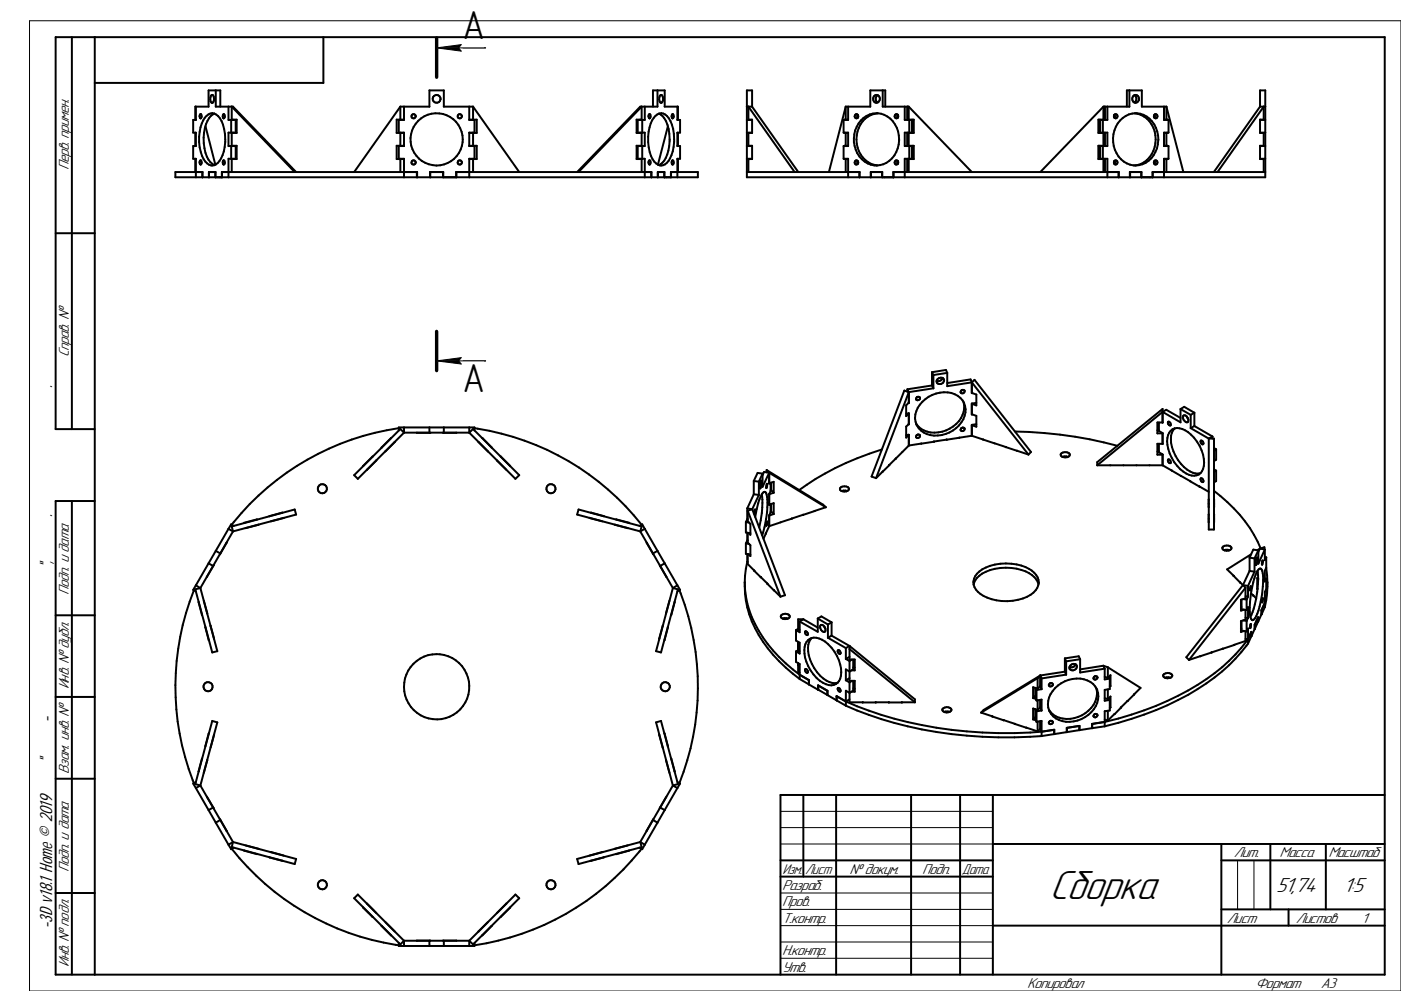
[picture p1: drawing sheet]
<svg xmlns="http://www.w3.org/2000/svg" width="420mm" height="297mm" viewBox="0 0 420 297" stroke-linecap="round" stroke-linejoin="round" font-family="sans-serif">
<path d="M130.9 11.4v11.8M130.9 99.3v11.8" fill="none" stroke="#000" stroke-width="1"/>
<path d="M130.9 12.9h7.8v3h-7.8z" fill="#fff"/>
<path d="M130.9 14.4l7.4-1-.8 1 .8 .9zM130.9 14.4h14.7" fill="none" stroke="#000" stroke-width=".3"/>
<path d="M130.9 14.4h7.4v.9h-7.4zM131.2 13.4h7.1v1h-7.1z" fill="#000"/>
<path d="M130.9 106.7h7.8v3h-7.8z" fill="#fff"/>
<path d="M130.9 108.2l7.4-1-.8 1 .8 .9zM130.9 108.2h14.7" fill="none" stroke="#000" stroke-width=".3"/>
<path d="M130.9 108.2h7.4v.9h-7.4zM131.2 107.2h7.1v1h-7.1z" fill="#000"/>
<g fill="none" stroke="#000" stroke-width=".59">
<path d="M58.7 39.8h-.2v3.9h.2M58.7 32v3.9h-.8v3.9h.8v4h-.8v3.8h.8v5.5M60 34.3l.2-.1 .3 .6-.4 .7a.87 .87 0 0 1-.1-1.2zM61.6 37.8l3 11.6M61.9 34.7a2.41 2.41 0 0 1 4 .7 12.6 12.6 0 0 1-.6 13.5 2.3 2.3 0 0 1-3.7-.5 12.8 12.8 0 0 1-.2-13.1zM63.4 28.5l.2-.1a1.45 1.45 0 0 1-.1 2.4 1.74 1.74 0 0 1-.1-2.3zM63.5 30.8h.1M64.3 34a6.5 6.5 0 0 0-3.1 5.8 10.5 10.5 0 0 0 2.4 9.3l.7 .4M64.7 27.1v4.9h5.1l19 19.6M66 32v-4.9h-3.5v4.9h-4v3.9h.2M66.9 34.3l.2-.1 .3 .6-.3 .7-.3-.6zM68.5 32v3.9h2.2v3.9h-2.2v4h2.2v3.8h-2.2v5.5"/>
<path d="M69.3 35.9v3.9M69.8 35.9h.1M69.8 39.8h.1M120 32h8.7v-4.9h4.4v4.9h8.7M120 32v3.9M120 39.8v4M120 32l-13.8 19.6M121.1 35.9h-2.2v3.9h2.2M121.1 32v3.9h-1.6v3.9h1.6v4h-1.6v3.8h1.6v5.5M124.6 34.8v.1M138.5 34.8v.1M140.7 35.9h2.2v3.9h-2.2"/>
<path d="M140.7 32v3.9h1.5v3.9h-1.5v4h1.5v3.8h-1.5v5.5M141.8 32v3.9M141.8 39.8v4M141.8 32l13.9 19.6M191.9 35.9h.1M191.9 39.8h.1M192.5 35.9v3.9M193.3 32v3.9h-2.1v3.9h2.1v4h-2.1v3.8h2.1v5.5M194.6 34.3l.2-.1 .2 .2v.7l-.3 .4a.87 .87 0 0 1-.1-1.2zM194.7 35.5h.1M195.7 32v-4.9h3.6v4.9h3.9v3.9h-.1M196.5 34.7a2.41 2.41 0 0 1 4 .7 12.6 12.6 0 0 1-.6 13.5 2.3 2.3 0 0 1-3.8-.5 13 13 0 0 1-.1-13.1z"/>
<path d="M197.1 27.1v4.9h-5.2l-18.9 19.6M197.5 34a6 6 0 0 1 2.9 4.7 12.7 12.7 0 0 1-1.8 10l-1.1 .8M198 28.5l.2-.1a1.45 1.45 0 0 1 0 2.4 1.63 1.63 0 0 1-.2-2.3zM200.2 37.8l-3 11.6M201.5 34.3l.2-.1 .3 .6-.4 .7-.3-.6zM201.6 35.5h.1M203.1 39.8h.1v3.9h-.1M203.1 32v3.9h.8v3.9h-.8v4h.8v3.8h-.8v5.5M58.7 47.7h-.2v3.9M60 48.1h.2l.3 .6-.4 .6a.87 .87 0 0 1-.1-1.2zM60.7 51.6v1.5M60.7 53.1v-1.5h-8.1v1.5h156.6v-1.5h-8.1v1.5"/>
<path d="M62.6 53.1v-1.5h2v1.5M62.7 51.6v1.5M64.6 51.6v1.5M66.5 53.1v-1.5h58.6v1.5M66.5 51.6v1.5M66.9 48.1l.4 .2 .1 .4-.3 .6-.3-.5zM69.3 43.8v3.8M69.5 51.6v-3.9h1.5v-4h-1.5v-3.9h1.5v-3.9h-1.5v-3.9l18.8 19.6M69.8 43.7v.1M69.8 47.6v.1M120 47.6v4M121.1 43.7h-2.2v4h2.2"/>
<path d="M124.6 48.7h.1M125 51.6v1.5M128.9 53.1v-1.5h4v1.5M129 51.6v1.5M132.8 51.6v1.5M136.7 53.1v-1.5h58.6v1.5M136.8 51.6v1.5M138.5 48.7h.1M140.7 43.7h2.2v4h-2.2M141.8 47.6v4M173.4 51.6l19-19.6v3.9h-1.6v3.9h1.6v3.9h-1.6v4h1.6v3.9M191.9 43.7v.1"/>
<path d="M191.9 47.6v.1M192.5 43.8v3.8M194.6 48.1l.4 .2v.7l-.3 .3a.82 .82 0 0 1-.1-1.2zM194.7 49.3h.1M195.2 51.6v1.5M197.2 53.1v-1.5h2v1.5M197.2 51.6v1.5M199.1 51.6v1.5M201.5 48.1l.4 .2 .1 .4-.4 .6-.3-.5zM201.6 49.3h.1M203.1 47.7h.1v3.9"/>
<circle cx="124" cy="34.9" r=".65"/>
<circle cx="130.9" cy="29.6" r="1.17"/>
<circle cx="137.8" cy="34.9" r=".65"/>
<circle cx="124" cy="48.7" r=".65"/>
<circle cx="130.9" cy="41.8" r="7.8"/>
<circle cx="137.8" cy="48.7" r=".65"/>
</g>
<g fill="#fff">
<path d="M138.7 2.5h6.5v11.9h-6.5z"/>
<path d="M138.7 108.2h6.5v11.7h-6.5z"/>
<path d="M130.9 12.9h7.8v3h-7.8z"/>
</g>
<path d="M130.9 14.4l7.4-1-.8 1 .8 .9zM130.9 14.4h14.7" fill="none" stroke="#000" stroke-width=".3"/>
<path d="M130.9 14.4h7.4v.9h-7.4zM131.2 13.4h7.1v1h-7.1z" fill="#000"/>
<path d="M130.9 106.7h7.8v3h-7.8z" fill="#fff"/>
<g fill="none" stroke="#000" stroke-width=".3">
<path d="M8.8 6.2h411.2v290.8h-411.2zM130.9 108.2l7.4-1-.8 1 .8 .9zM130.9 108.2h14.7M234 248h63.6M234 252.9h63.6M234 243.2h63.6M371 257.9v14.6M375.9 257.9v14.6M234 267.6h63.6M234 272.5h63.6M234 277.4h63.6M234 282.3h63.6"/>
<path d="M234 287.2h63.6"/>
</g>
<path d="M130.9 108.2h7.4v.9h-7.4zM131.2 107.2h7.1v1h-7.1z" fill="#000"/>
<g fill="none" stroke="#000" stroke-width=".59">
<path d="M21.5 11.1v117.5M28.4 11.1v281M96.9 11.1v13.7h-68.5M223.9 32h1.6M223.9 39.8h1.6M223.9 35.9h1.6M225.5 32v-4.9h-1.6v26h155.4v-26h-1.6v4.9M225.5 32l13.8 19.6M253.2 39.8h1.1M253.5 32h7.4v-4.9h4.5v4.9M253.5 32v3.9M253.5 39.8v3.9"/>
<path d="M253.5 32l-5 19.6M254.3 32v3.9h-1.4v3.9h1.4v4h-1.4v3.8h1.4v5.5M254.3 35.9h-1.1M257.1 34.4v.9M258.1 36.1a6.3 6.3 0 0 1 10.8 2.2 8.3 8.3 0 0 1-4.1 10.9 6.6 6.6 0 0 1-8.6-5.5 8.7 8.7 0 0 1 1.9-7.6zM263.1 28.5a1.23 1.23 0 0 1 0 2.2M263.1 28.5a1.12 1.12 0 0 0-1.4 1.1 1.12 1.12 0 0 0 1.4 1.1M263.1 34a7.8 7.8 0 0 0-6 10.2 7 7 0 0 0 6 5.4M263.1 28.5a1.23 1.23 0 0 0 0 2.2M264.6 27.1v4.9h7.8M269.2 34.4l-.2 .3 .2 .6M271.2 32v3.9h2.2v3.9h-2.2v4h2.2v3.8h-2.2v5.5"/>
<path d="M272 32v3.9M272 39.8v4M272 35.9h1.9v3.9h-1.9M272.4 32v3.9M272.4 39.8v3.9M272.4 32l18.9 19.6M272.6 35.9v3.9M273.5 35.9v3.9M329.7 35.9v3.9M330.6 35.9v3.9M330.8 32v3.9M330.8 39.8v3.9"/>
<path d="M330.8 32l-18.9 19.6M331.2 35.9h-1.9v3.9h1.9M331.2 32v3.9M331.2 39.8v4M332 32v3.9h-2.2v3.9h2.2v4h-2.2v3.8h2.2v5.5M334.1 34.4l.1 .4-.1 .5M335.8 36.1a6.3 6.3 0 0 1 10.7 2.2 8.2 8.2 0 0 1-4 10.9 6.7 6.7 0 0 1-8.6-5.5 8.6 8.6 0 0 1 1.9-7.6zM337.8 32v-4.9h4.5v4.9h7.4M338.6 27.1v4.9h-7.8M340.1 28.5a1.13 1.13 0 0 1 1.4 1.1 1.13 1.13 0 0 1-1.4 1.1M340.1 28.5a1.27 1.27 0 0 0 0 2.2M340.1 34a7.9 7.9 0 0 1 5.7 11.2 6.8 6.8 0 0 1-5.7 4.4"/>
<path d="M340.1 28.5a1.23 1.23 0 0 1 0 2.2M346.1 34.4v.9M349 32v3.9h1.3v3.9h-1.3v4h1.3v3.8h-1.3v5.5M349 35.9h1.1M349.7 32v3.9M349.7 39.8v3.9M349.7 32l5.1 19.6M350.1 39.8h-1.1M377.7 32h1.6M377.7 39.8h1.6M377.7 35.9h1.6M377.7 32l-13.8 19.6"/>
<path d="M223.9 47.6h1.6M223.9 51.6h33.8l-.1 1.5M223.9 43.8h1.6M224.4 51.6v-3.9h1.1v-4h-1.1v-3.9h1.1v-3.9h-1.1v-3.9l13.8 19.6M253.2 47.6l1.1 .1M253.5 47.7v3.9M254.3 43.7l-1.1 .1M257.1 48.3v.8M261 53.1v-1.5h3.5v1.5M261.1 51.6v1.5M264.4 51.6v1.5M267.8 53.1v-1.5h67.6v1.5"/>
<path d="M267.9 51.6v1.5M269.2 48.3l-.2 .2 .2 .6M272 47.6v4M272 43.7h1.9v4h-1.9M272.4 47.7v3.9M272.6 43.8v3.8M273.5 43.7v4M329.7 43.7v4M330.6 43.8v3.8M330.8 47.7v3.9M331.2 43.7h-1.9v4h1.9M331.2 47.6v4"/>
<path d="M334.1 48.3l.1 .4-.1 .4M335.3 51.6v1.5M338.7 53.1v-1.5h3.5v1.5M338.8 51.6v1.5M342.1 51.6v1.5M345.6 51.6v1.5M346.1 48.3v.8M349 43.7l1.1 .1M349.7 47.7v3.9M350.1 47.6l-1.1 .1M365 51.6l13.8-19.6v3.9h-1.1v3.9h1.1v3.9h-1.1v4h1.1v3.9M377.7 47.6h1.6"/>
<path d="M377.7 43.8h1.6M379.3 51.6h-33.8v1.5M16.7 69.9h11.7M272 116.7v.7M272 116.7l.5 .8M272.5 117.5v3.2M272.5 117.5l-1.4-.4-9.8 25.7 1.3 .5M272.5 117.5l-9.9 25.8M275.2 118.9l-.4 .2M279.4 115.5l.4 .9M279.4 111.5v4M279.4 111.5l4.2-.6 .4 .9"/>
<path d="M279.4 115.5l-7.4 1.2M279.4 111.5l.4 .9M279.8 112.4v4M279.8 116.4l-7.3 1.1M280.8 114.1h.1M281.1 113.6a1.01 1.01 0 0 1 1.3-.4 1.01 1.01 0 0 1 .5 1.2 1.02 1.02 0 0 1-1.4 .7 1.02 1.02 0 0 1-.4-1.5zM282.6 113.3a1.38 1.38 0 0 1-1.8 .8M284 111.8v3.9l7.3-1.1M284 111.8l-4.2 .6M288.5 116.8l-.3 .2M289.1 117.1h.1M291.3 114.6l-.3-.9-7 1.1"/>
<path d="M291.3 114.6v3.2h.2M291.3 114.6l.8-.8 17 21.7-.8 .7M291.3 117.8l1.4 .4v3.3l-1.3-.6M291.3 114.6l17 21.6M28.4 128.6h-11.7v-117.5h398.4v281h-398.4v-141.9h11.7M111.7 136.9l-2.8 2.8M112.8 138h.1M115.5 135.3h.1M117.2 131.3l-2.8 2.9M117.2 131.3h.1M118.4 132.4v.1M119.5 129v-.9h22.7v.9"/>
<path d="M119.5 128.3a78.5 78.5 0 0 0-50 28.9M121.1 129.7h19.6M121.1 128.1v1.6M125 129.7h4M128.7 128.1v1.6M132.8 129.7h4M133.1 128.1v1.6M140.7 129.7l1.1-1.1 13.9 13.8-1.2 1.1zM140.7 128.1v1.6M142.2 128.3a78.5 78.5 0 0 1 50.1 28.9M143.5 132.4l-.1 .1M144.6 131.3l2.8 2.9"/>
<path d="M146.3 135.3h.1M149 138h.1M149 138l2.8 2.8M150.1 136.8v.1M150.1 136.8l2.8 2.9M264.4 134.7a82.3 82.3 0 0 0-24.8 12.2M266.6 139.4l-2 2M268.5 137.5h.1M268.6 137.5l-2.1 1.9M271.7 124l.8-.1v3.3M272.3 130.3h.2M272.4 127.2h.1"/>
<path d="M272.5 130.3v3.2M272.5 120.7l-.8 .8v3.2l.6-.8M272.5 130.3l-.8 .1M272.5 127.2l-.8 .6v3.3l.8-.8M272.5 133.5l-4 4M272.5 120.7l-.1 .1M275.2 130.2l-.4 .2M276.2 132.9v.1M276.5 120.4a8.9 8.9 0 0 1 10.6-1.8 5.6 5.6 0 0 1 .4 8.9 8.9 8.9 0 0 1-10.6 2.1 5.4 5.4 0 0 1-1.1-8.3zM280 132.3v.1M280 132.4l-7.5 1.1M283.8 131.7v.1"/>
<path d="M283.8 131.7l-3.8 .6M287.6 131.1v.1M288.5 128.1l-.3 .2M288.8 120.3a7.5 7.5 0 0 1-5.2 8.7 7.2 7.2 0 0 1-9-2.1M289.1 128.4h.1M291.3 130.6l-7.5 1.2M291.3 130.6l3.5 1.1M291.3 124.2l1.4 .4v3.3l-1.3-.6M291.3 124.2h.2M292.7 120.7l-1.4 .2v3.3M292.7 127.1l-1.4 .2v3.3M294.7 131.7l3.5 1.2"/>
<path d="M298.1 132.8l10.2 3.4M301.5 134h.1M301.6 134h.1M304.3 129.3a126 126 0 0 1 30.7 4.3M304.9 135.1h.1M318 136.1a1.65 1.65 0 0 1 2.7 .2 1.58 1.58 0 0 1-2.7 0zM318.5 136.9l.5-.1 1.2 .1M328.9 139.4h19.6M347 135.3h.4M347 128.9h.4M347.4 126.6v2.6l1.1 .6v3.3M347.4 133v2.6l1.1 .6v3.2"/>
<path d="M348.4 126.6l.1-4-19.6 15.9v.9M348.4 133l.1 .1M348.5 123.4l-19.6 16M348.5 126.6h-1.5v3.3h1.5M348.5 133h-1.5v3.3h1.5M348.5 139.4l2.8 1.7M348.5 123.4l1.1-.6 4.3 2.5M350.2 137.7a.72 .72 0 0 1 .7 1.1 .72 .72 0 0 1-.7-1.1zM350.2 126.4a.72 .72 0 0 1 .7 1.1 .72 .72 0 0 1-.7-1.1zM352.1 128.4l-.1 .1a6.2 6.2 0 0 0-.2 6.8 10.2 10.2 0 0 0 6.6 6.6l1.5-.1M352.1 128.4a3.9 3.9 0 0 0-2.1 4.9 11.3 11.3 0 0 0 7.3 9.2h1.4l1.2-.7M352.1 128.4a5.5 5.5 0 0 1 4.9 1.9 11.1 11.1 0 0 1 3.7 10.2l-.8 1.3"/>
<path d="M353.9 122.6v4l-5.4-3.2M353.9 122.6l3.1 1.7M353.9 122.6l1.1-.7 3.1 1.8M354.8 124.5a1.36 1.36 0 0 1 1.2 2 1.36 1.36 0 0 1-1.2-2zM355.8 124.8l.4 .8M357 124.3v4M357 128.3l5.4 3.1M358.1 127.7l-1.1 .6M358.1 127.7l5.4 3.1M358.1 123.7v4M358.1 123.7l-1.1 .6M360 132a.64 .64 0 0 1 .7 .4 .64 .64 0 0 1-.2 .8l-.5-.5z"/>
<path d="M362.4 131.4h1.5v27.3h-1.5zM363.5 130.8l-1.1 .6M363.5 130.8v.6M363.9 134.3l.7 .4M364.6 134.7v3.1l-.7 .4M364.6 134.7l-.7 .3M21.5 150.2v141.9M68.5 158.5l1.3 .8M68.5 158.5l-9.8 16.9M69.5 157.8l18.8-5.1 .5 1.5-19 5.1zM69.8 159.3l-3.8 6.6M70.1 157.6l-.8-.5-.8 1.4"/>
<path d="M77.1 155.7l-3.9 1.1M77.5 157.2v.1M77.5 157.3l-3.9 .9M84.6 153.6v.1M84.6 153.6l-3.8 1.1M85 155.2l-3.8 1.1M85 155.2h.1M106.2 142.4l13.8-13.8 1.1 1.1-13.8 13.8zM110 140.8h.1M173.4 152.7l19 5.1-.5 1.5-18.9-5.1zM176.7 155.2l3.9 1.1M176.7 155.2h.1"/>
<path d="M177.2 153.6l3.8 1.1M177.2 153.6v.1M184.3 157.2v.1M184.3 157.3l3.9 .9M184.7 155.7l3.9 1.1M191.7 157.6l.8-.5 .8 1.4M191.9 159.3l3.8 6.6M193.3 158.5l3.8 6.6M193.3 158.5l-1.4 .8M223.6 156.5v3.1l1.4 .2M223.6 156.5l1 .1M224 152.4v3.2"/>
<path d="M224 159.7v2.3M224 155.6h.2M224 155.6l-.4 .9M224 152.4l1.5 .2M224.2 159.7v2.9l.8 .8v3.3l-.6-.6M224.2 153.1v3.1l.8 .8v3.3l-.6-.6M224.2 153.1l9.8 25.7M225.5 152.6l9.8 25.8-1.3 .4M225.5 152.6l-1.3 .5M226 148.1l-2 4.3M226 148.1l1.5 .2M226 144.1v4"/>
<path d="M226 144.1l1.5 .3M226.4 152.7l-.2 1.3zM227.5 144.4v3.9M227.5 148.3l-2 4.3M227.9 146.3v.1M228.1 144.2l.1-.1a2.29 2.29 0 0 1-.4 2.2zM228.3 148.2l.2 3.9-.9 6M228.4 148.2l-.4 .6a21.9 21.9 0 0 0-1.6 6.1M228.6 141.9l-1.1 2.5M228.6 141.9l-1.5-.2-1.1 2.4M229.2 147.4l-.8 .8M229.2 147.4h.1"/>
<path d="M229.3 147.4a3.7 3.7 0 0 1 .8 3.3 34.4 34.4 0 0 1-1.6 9.7M229.6 159.9v.1M229.6 159.9l-.7 1.6M229.8 140.9l17 10.4 .8 .7M229.8 140.9l.8 .8M229.8 140.9v.7M229.9 145l-.2 1.3zM229.9 145h.1M229.9 156.3h.1M230 156.3l-.3 1.3zM230.6 141.7v3.2M230.6 144.9l1.3-.5v3.3"/>
<path d="M230.6 141.7l17 10.3M230.6 141.7l-1.5-.3-.5 1.1M230.6 157.7l-1 2.2M230.6 141.7l-2 4.2v-4M230.6 144.8v.1M231 144.7v2.5l-.4 .8v3.3l1.3-.5v3.3M231 151.1v2.5l-.4 .8v3.3M231.2 153.3l.7 .8M231.2 144.7v2.2M231.2 151v2.3M231.2 146.9l.7 .8M231.2 153.3h-.2"/>
<path d="M231.2 146.9h-.2M231.9 154.1l-1.3 .4M231.9 147.7l-1.3 .4M237.4 155.4h.1M237.4 155.4l-6.8 2.3M240.7 154.3h.1M240.8 154.3l-3.4 1.1M244.2 153.1l-3.4 1.2M247.6 152l-3.5 1.2M252.1 146a1.65 1.65 0 0 1 2.4 .5 1.54 1.54 0 0 1-2.7 0zM252.3 147.2h1.7M264.6 141.4l-2 1.9"/>
<path d="M351.2 141l5.7 3.3M351.2 141h.1M356.8 144.2l5.6 3.2M359.6 145.8h.1M360 143.3a.64 .64 0 0 1 .7 .4 .64 .64 0 0 1-.2 .8 .83 .83 0 0 1-.5-1.2zM362.3 154.2h.1M362.3 149.7h.1M362.3 155.5h.1M362.3 156.5h.1M362.3 151h.1M362.3 152h.1M363.9 140.7l.7 .4"/>
<path d="M363.9 154.2v2.3M363.9 149.7v2.3M363.9 155.5h.1M363.9 151h.1M363.9 147.1a42 42 0 0 1 14 17.2M364.6 141.1v3.1l-.7 .4M364.6 141.1l-.7 .3M58.1 176.9a78.1 78.1 0 0 0 0 57.8M58.5 176.6l1.6-.4 5.1 19-1.6 .3zM58.7 175.4l-.8 1.4 .8 .4M58.7 175.4l1.4 .8M62.5 168.8l1.4 .8"/>
<path d="M63.9 169.6l-3.8 6.6M64 169.4l-2 3.4M64.7 165.1l1.3 .8M66 165.9l-2.1 3.7M67.9 162.6l-2 3.5M193.9 162.6l2 3.5M195.7 165.9l4.1 6.9M197.1 165.1l2.2 3.7M197.1 165.1l-1.4 .8M199.3 168.8l3.8 6.6M199.3 168.8l-1.4 .8 3.8 6.6M201.7 176.2l1.5 .4-5 18.9-1.5-.3z"/>
<path d="M203.1 175.4l-1.4 .8M203.1 175.4l.8 1.4-.8 .4M203.7 176.9a77.9 77.9 0 0 1 0 57.8M223.3 174.5v1.3M223.3 174.5a30.8 30.8 0 0 0 8.5 21.8 51.2 51.2 0 0 0 7.9 7.2M223.4 176.6a34.2 34.2 0 0 0 12.1 22.2l4.2 3.4M223.6 162.9v3.1l1.4 .2M223.6 162.9l1 .1M224 162l-.4 .9M224 166.1v2.3M224 162h.2M224 168.4h.2"/>
<path d="M224 168.4l-.4 2-.3 4.1M224.2 166.1v2.9l1.9 2.1M226.1 171l4 4M228 172.9l.1 .1M230 174.9l2 2M230 174.9h.1M232 176.9l2 1.9M232 176.9h.1M291.9 175.1a6.2 6.2 0 0 1 4.9-4.2 14 14 0 0 1 13.3 2.1l1 1.4 .2 .7M292.9 172a13 13 0 0 1 11.9-2.8 7.6 7.6 0 0 1 6.5 4.6 4.7 4.7 0 0 1-3.4 5.1 14.5 14.5 0 0 1-14.7-1.5 3.7 3.7 0 0 1-.3-5.4zM366.7 163.8a1.68 1.68 0 0 1 2.5 .5 1.58 1.58 0 0 1-2.8 0zM367 164.9h1.6"/>
<path d="M369.8 172.6l2 2M369.9 172.6h.1M371.8 174.5l.8 .8M371.8 174.5v.1M372.2 179.7v2.9l1.5 .2M372.6 175.3l1.5 .3M372.6 175.3l-17 21.7 .8 .8M372.6 175.3l.8 .8M372.7 179.5l1 .2M373.4 178.7l.7 .1M373.4 176.1v3.2l-1.4 .4v3.3l1-.3M373.4 176.1l-17 21.7"/>
<path d="M373.7 179.7v3.1M374.1 175.6v3.2M374.1 178.8l-.4 .9M374.6 171.1l1.5 .2M374.6 167.1v4M374.6 167.1l1.5 .2M374.6 171.1l-2 4.2M374.9 175.8l.1 .4-.2 .8zM374.9 175.7h.1M375 177.8l1.6 1.5M375.1 166.1l-7.2 4.5 2 2M375.7 178.4v.1"/>
<path d="M375.7 178.5h.1M376.1 171.3l-2 4.3M376.1 167.3v4M376.7 167.1l.2 .1v.8l-.4 1.4-.1-1zM376.9 176.5l.1 .1M377 171.2l.2 2.3M377 176.4l-.1 .1M377.2 173.5a28.8 28.8 0 0 1-2.3 11.4M377.2 173.5l-.3-.3v3.3M377.2 164.9l-1.5-.2-1.1 2.4M377.2 164.9l-1.1 2.4M377.3 170.6l.6-.2a1.44 1.44 0 0 1 .6 1.4 27.6 27.6 0 0 1-2.2 13.4l-.8 .6a1.71 1.71 0 0 1-.8-1.6 28 28 0 0 1 2.3-13.2z"/>
<path d="M377.7 164.4l1.5 .3M377.7 164.4l-.5 1M377.7 164.4l-.8 .5M377.7 164.4l1.4-.4v.6M378.5 179.4l.1 .2-.2 1zM378.5 168.1l.1 .2-.2 .9zM379.2 164.7l-2 4.3v-4.1M379.2 164.7v3.2l.4-.9M379.2 167h.4M379.2 173.4h.4M379.6 170.2l.3 4.3M379.6 167v3.2l-.4 .8v3.3l.4-.9"/>
<path d="M379.6 173.4v3.2l-.4 .8v4.5M379.9 174.5a18.1 18.1 0 0 1-1.7 8.4v1.2M379.9 174.5a28 28 0 0 1-.7 7.4M16.7 184.4h11.7M59.6 180.4l.9 3.9M60.5 184.3h.1M61.1 180l1 3.9M61.6 188l1 3.8M62.1 183.9h.1M63.1 187.6l1.1 3.8M64.1 191.4h.1M197.6 191.4h.1"/>
<path d="M198.7 187.6l-1.1 3.8M199.6 183.9h.1M200.2 188l-1 3.8M200.7 180l-1.1 3.9M201.2 184.3h.1M202.2 180.4l-.9 3.9M234.3 184.3a1.65 1.65 0 0 1 2.5 .4 1.54 1.54 0 0 1-2.7 0zM234.6 185.4h1.6M238.6 195.2v3.2l1.1 .6v4.5M238.6 188.8v3.2l1.1 .6v3.3l-1.1-.7M239.2 198.7l.1 .6M239.2 193.8h.1"/>
<path d="M239.3 192.4v2.8h.4M239.3 198.8v2.8h.4M239.3 188.5l-.7 .3M239.3 194.9l-.7 .3M239.3 192.5v2.3M239.7 186.3v3.2l-1.1-.7M240.8 185.6h-1.5v3.2h.4M240.8 185.6l-1.1 .7M240.8 185.6l4.4 2.5M241.4 189.2a.74 .74 0 0 1 .7 1.1h-.1a.78 .78 0 0 1-.6-1.1zM242.2 191.9a3.4 3.4 0 0 1 4.2-.2 11.1 11.1 0 0 1 5.5 11.7 3.2 3.2 0 0 1-5.2 1.2 11.4 11.4 0 0 1-5.3-11.5zM243.3 191.2a6.9 6.9 0 0 0 .1 7.7 9 9 0 0 0 6.9 5.9l.8-.2"/>
<path d="M245.2 185.4v4l-5.5-3.1M245.2 185.4l1.1-.7 3 1.8M245.2 185.4l3 1.8M245.9 187.5a1.16 1.16 0 0 1 1.5 .4 1.16 1.16 0 0 1-.2 1.5h-.1a1.51 1.51 0 0 1-1.2-1.9zM247 187.7l.4 .6M248.2 187.2v3.9M248.2 191.1l5.4 3.1M249.3 186.5v4M249.3 190.5l-1.1 .6M249.3 190.5l5.4 3.1M249.3 186.5l-1.1 .7M251.2 194.9l.5 .1 .3 .7-.1 .3-.6-.3z"/>
<path d="M253.6 194.2v3.3M253.6 197.5l1.1 .6M254.7 193.6l19.6 16v.9M254.7 193.6v4.1h1.5v3.2h-1M254.7 198.1v5.9h1.5v3.3h-1M254.7 196.8l-1.1 .7M254.7 193.6l-1.1 .6M254.7 194.5l19.6 16M255.4 197.7l-.7 .4M255.8 197.7v2.9l-1.1 .7-1.1-.7v3.3M319.2 197.3v4M319.2 197.3l4.2-.6 .4 .9"/>
<path d="M319.2 197.3l.4 .9M319.6 198.2v4M320.9 199.4a1.04 1.04 0 0 1 1.9 0 1.04 1.04 0 0 1-1.1 1.5 .86 .86 0 0 1-1.1-.4 .86 .86 0 0 1 .3-1.1zM322.4 199.1a1.35 1.35 0 0 1-1.8 .8M323.8 197.6v3.9l7.4-1.1M323.8 197.6l-4.2 .6M330.8 199.5l1.3 .5M330.8 199.5l.4 .9M330.8 199.5l-7 1.1M332.1 200l9.8 6.2-2 2M332.1 200v3.2M359.9 196.6l-3.5 1.2"/>
<path d="M359.9 196.6v.1M363.2 195.5v.1M363.2 195.5h.1M366.6 194.4h.1M370 193.3h.1M370 193.3l-10.2 3.4M372.2 186.1v2.9l1.5 .2M372.2 188.3l-.2 .1M372.2 181.9l-.2 .1M372.7 185.9l1 .2M373.4 185.1l.7 .1M373.4 191.5l.7 .1"/>
<path d="M373.4 182.8v2.9l-1.4 .4v3.3l1-.3M373.4 189.2v2.9l-3.4 1.2M373.7 186.1v3.1M373.7 182.8l.4-.9v3.3M373.7 189.2l.4-.9v4.6M374.1 185.2l-.4 .9M374.1 192.9a55.2 55.2 0 0 1-21 16.9 100.6 100.6 0 0 1-21.9 7.9M374.1 191.6a54.7 54.7 0 0 1-21 16.9 97.8 97.8 0 0 1-21.9 7.9M374.9 187.1l.1 .4-.2 .8zM374.9 187h.1M375.1 190.7l.1-1.3-1.1 2.2M375.1 190.7v-1.3l-1 2.2"/>
<path d="M375.5 185.8v.1M376.1 188.5l-2 4.4M376.1 188.5h.1M376.2 187.2l-.1 1.3M376.2 187.2l.9-2.2v1.3l-.9 2.2M377.1 186.3h.1M377.2 186.3v-1.3l-1.1 2.2M378.2 184.1l-1 2.2M378.2 184.1h.1M379.2 181.9l-1 2.2M16.7 208.9h11.7M62.6 219.8l-1 3.8"/>
<path d="M62.6 219.8h.1M63.6 216.1l1.6 .4-5.1 18.9-1.6-.4zM196.7 216.5l1.5-.4 5 18.9-1.5 .4zM199.2 219.8h.1M199.2 219.8l1 3.8M239.7 202.2l2.8 1.6v1.3l2.7 1.6M239.7 202.2l2.8 1.6v1.3M239.7 203.5l2.8 1.6M241.4 200.5a.74 .74 0 0 1 .8 1l-.2 .1a.76 .76 0 0 1-.6-1.1zM242.5 205.1h.1M245.2 206.7v-1.3l2.9 1.7v1.2l2.7 1.6M245.3 206.7v-1.3l2.7 1.6v1.3"/>
<path d="M245.3 206.7h-.1M245.3 206.7l2.7 1.6M248 208.3h.1M250.5 205h.1M250.8 209.9v-1.3l2.8 1.6M250.8 209.8v.1M251.2 206.2a.7 .7 0 0 1 .7 .4 .7 .7 0 0 1-.1 .7l-.5-.3zM253.6 203.9l1.1 .6M253.6 210.2a122.5 122.5 0 0 0 58.7 9.1M253.6 210.2l-2.8-1.5v1.2l2.8 1.6M253.6 211.5a123.1 123.1 0 0 0 58.7 9.1M254.7 204.5v6h7.9"/>
<path d="M254.7 203.2l-1.1 .7M254.7 209.6l-1.1 .6M255.4 204l-.7 .5M255.8 204v3l-1.1 .6-1.1-.6v4.5M255.8 206.4h.4M255.8 200h.4M262.5 210.5h4M266.4 210.5h4M274.3 210.5h-4M282.8 212.3a1.65 1.65 0 0 1 2.4 .4 1.58 1.58 0 0 1-2.7 0zM283 213.4h1.7M294.1 213.6l17 5.6"/>
<path d="M297.4 214.7h.1M297.6 214.7v.1M300.9 215.8v.1M304.2 216.9v.1M304.3 217h.1M307.6 218.1h.1M309.7 215.6l.9 .3M309.7 209.2l.9 .3M310.3 206.2v2.8l.4 .9M310.3 212.6v2.8l.4 .9M310.3 215l-.6 .6M310.3 208.6l-.6 .6"/>
<path d="M310.5 206.2l.2 .6M310.5 212.6l.2 .6M310.7 206.8v3.1M310.7 213.2v3.1M310.7 209.9l1.6-.2v3.2M310.7 216.3l1.6-.2v4.5M311.1 203.2v3.2M311.1 209.8v3M311.1 216.2v3M311.1 203.2l-17 10.4M311.1 206.4l-1.4-.4v3.2M311.1 212.8l-1.4-.5v3.3"/>
<path d="M311.8 212.1h.1M311.9 212.1l.4 .8M311.9 205.7l.4 .8M311.9 202.4v3.3M311.9 209.8v2.3M311.9 216.2v2.2M311.9 202.4l.4 .9M311.9 218.4l.4 .9M311.9 202.4l-17 10.4-.8 .8M311.9 218.4l-.8 .8M311.9 202.4l-.8 .8M311.9 212l-.8 .8"/>
<path d="M311.9 205.6l-.8 .8M311.9 205.7h-.1M312.3 219.3l3.8-.6v1.3l-.1-.2M312.3 203.3v3.2M312.3 212.9l-1.6 .3M312.3 206.5l-1.6 .3M314.5 205a.61 .61 0 0 1 .6-.3 .61 .61 0 0 1 .5 .4v.1a.63 .63 0 0 1-.5 .5 .63 .63 0 0 1-.7-.4zM315 204.7l-.3 .2M315 216l-.3 .2M316 218.7l-3.7 .6M316.3 206.2a8.7 8.7 0 0 1 11.4-1.2 5.8 5.8 0 0 1-.5 8.4 8.7 8.7 0 0 1-11.4 1.3 5.8 5.8 0 0 1 .5-8.5zM319.2 201.3l.4 .9"/>
<path d="M319.2 201.3l-7.3 1.1M319.6 202.2l-7.3 1.1M319.8 219.2l.1 .2M319.9 218.1l3.7-.5v1.2l-3.7 .6zM323.6 218.7v.1M323.6 218.8v-1.2l-3.8 .5v1.3l-7.5 1.2M327.4 218.1v.1M327.9 214.2a.61 .61 0 0 1 .6-.2 .61 .61 0 0 1 .5 .4 .62 .62 0 0 1-.5 .6 .62 .62 0 0 1-.7-.5zM327.9 202.9a.6 .6 0 0 1 .6-.2 .6 .6 0 0 1 .5 .4 .62 .62 0 0 1-.5 .6 .62 .62 0 0 1-.7-.5zM328.4 214l-.4 .1M328.4 202.6l-.4 .2M328.6 206.1a6.7 6.7 0 0 1-3.2 7.6 8.1 8.1 0 0 1-10.4-.2l-.5-.8"/>
<path d="M329 203.1h.1M331.2 200.4v3.2l1.5-.2M331.2 215.6l.9 .3M331.2 209.2l.9 .3M331.2 202.8l.9 .4M331.2 216.4l-3.8 .6v1.2l-3.8 .6M331.2 217.7l-3.8 .5M331.2 216.4l-3.8 .6v1.2M332.1 209.5l.8-.8v3.3M332.1 206.6v2.9M332.1 213v2.9M332.1 203.2l.8-.8v3.2"/>
<path d="M332.4 202.8l.3 .6M332.4 209.2l.3 .6M332.7 203.4v3.1l-1.5 .3v3.2l1.5-.2M332.7 209.8v3.1l-1.5 .2v4.6M332.7 211.9l.2 .1M332.7 205.5l.2 .1M332.9 212l-.2 .2M332.9 205.6l-.2 .2M336.1 212l-4 3.9M338 210.1l-2 2M338 210.1h.1M339.9 208.2h.1"/>
<path d="M340 208.1l-2 2M349 202a1.68 1.68 0 0 1 2.5 .5 1.58 1.58 0 0 1-2.8 0zM349.2 203.1h1.7M16.7 233.4h11.7M58.7 234.4l-.8 .4 .8 1.4M58.7 236.2l3.8 6.6M60.1 235.4l-1.4 .8M60.1 235.4l3.8 6.6M60.5 227.4h.1M60.5 227.4l-.9 3.8M62 238.8l2 3.4M62.1 227.8h.1"/>
<path d="M62.1 227.8l-1 3.8M64.1 220.2h.1M64.2 220.2l-1.1 3.9M197.6 220.2h.1M197.6 220.2l1.1 3.9M198.7 224.1h.1M199.6 227.8h.1M199.6 227.8l1.1 3.8M201.2 227.4h.1M201.3 227.4l.9 3.8M201.7 235.4l-9.8 16.9M201.7 235.4l1.4 .8"/>
<path d="M203.1 234.4l.8 .4-.8 1.4M203.1 236.2l-3.8 6.6M240.8 238.3v24.4M250.7 238.3v53.8M273.1 238.3v53.8M287.8 238.3v53.8M297.6 238.3v53.8M415.1 238.3h-181.1v53.8M62.5 242.8l2.2 3.7M63.9 242l2.1 3.7M63.9 242l-1.4 .8M64.7 246.5l3.8 6.7"/>
<path d="M65.9 245.5l2 3.5M66 245.7l3.8 6.6M66 245.7l-1.3 .8M68.5 253.2l.8 1.3 .8-.5M69.5 254.4a78.2 78.2 0 0 0 50 28.9M69.8 252.3l19 5.1-.5 1.6-18.8-5.1zM69.8 252.3l-1.3 .9M73.2 254.9l3.9 1M73.6 253.4l3.9 1M80.8 256.9l3.8 1.1M81.2 255.4l3.8 1M84.6 257.9v.1"/>
<path d="M173 257.4l18.9-5.1 .5 1.6-19 5.1zM177.2 257.9v.1M180.6 255.4l-3.9 1M181 256.9l-3.8 1.1M188.2 253.4l-3.9 1M188.6 254.9l-3.9 1M191.9 252.3l1.4 .9M192.3 254.4a78.3 78.3 0 0 1-50.1 28.9M193.3 253.2l-.8 1.3-.8-.5M195.7 245.7l1.4 .8M195.9 245.5l-2 3.5M197.1 246.5l-3.8 6.7"/>
<path d="M197.8 242.2h.1M197.9 242l1.4 .8M199.3 242.8l-2.2 3.7M234 257.9h63.6M297.6 252.9h117.5M366.1 252.9v39.2M366.1 257.9h49M380.8 252.9v19.6M397.5 252.9v19.6M16.7 267.6h11.7M106.2 269.2l1.1-1.1 13.8 13.8-1.1 1.1zM108.9 271.9l2.8 2.8"/>
<path d="M110 270.8l2.8 2.8M114.4 277.5l2.8 2.8M115.5 276.4l2.9 2.8M143.4 279.2h.1M147.4 277.5l-2.8 2.8M150.1 274.7v.1M151.8 270.8h.1M152.9 271.9l-2.8 2.9M154.5 268.1l1.2 1.1-13.9 13.8-1.1-1.1zM234 262.7h63.6M297.6 277.4h117.5M366.1 272.5h49"/>
<path d="M386.3 272.5v4.9M117.2 280.3h.1M119.5 282.6v.9h22.7v-.9M121.1 281.9v1.6M121.1 281.9h19.6M125 281.9h4M128.7 281.9v1.6M132.8 281.9h4M133.1 281.9v1.6M140.7 281.9v1.6"/>
<circle cx="256.8" cy="34.9" r=".59"/>
<circle cx="268.8" cy="34.9" r=".6"/>
<circle cx="334.5" cy="34.9" r=".6"/>
<circle cx="346.5" cy="34.9" r=".59"/>
<circle cx="256.8" cy="48.7" r=".59"/>
<circle cx="268.8" cy="48.7" r=".6"/>
<circle cx="334.5" cy="48.7" r=".6"/>
<circle cx="346.5" cy="48.7" r=".59"/>
<circle cx="275.3" cy="119.4" r=".59"/>
<circle cx="288.6" cy="117.4" r=".59"/>
<circle cx="275.3" cy="130.7" r=".59"/>
<circle cx="288.6" cy="128.7" r=".59"/>
<circle cx="96.6" cy="146.5" r="1.37"/>
<circle cx="165.2" cy="146.5" r="1.36"/>
<circle cx="62.4" cy="205.8" r="1.37"/>
<circle cx="130.9" cy="205.8" r="9.8"/>
<circle cx="199.4" cy="205.8" r="1.37"/>
<circle cx="315.1" cy="216.5" r=".56"/>
<circle cx="96.6" cy="265.1" r="1.37"/>
<circle cx="165.2" cy="265.2" r="1.36"/>
</g>
<text font-size="13.1" x="314.6" y="269.5">Сборка</text>
<g font-size="12.2">
<text x="138.7" y="11.8">А</text>
<text x="138.7" y="117.4">А</text>
</g>
<g font-size="6.6">
<text x="382.5" y="267.3">51,74</text>
<text x="402.7" y="267.3">1:5</text>
</g>
<text font-size="5.4" x="15.7" y="292.1" transform="rotate(-90 15.7 292.1)">КОМПАС-3D v18.1 Home © 2019 ООО &quot;АСКОН-Системы проектирования&quot;, Россия. Все права защищены.</text>
<g font-size="4.6">
<text x="20.6" y="51.1" transform="rotate(-90 20.6 51.1)">Перв. примен.</text>
<text x="20.6" y="106.9" transform="rotate(-90 20.6 106.9)">Справ. №</text>
<text x="20.6" y="178.2" transform="rotate(-90 20.6 178.2)">Подп. и дата</text>
<text x="20.6" y="206.6" transform="rotate(-90 20.6 206.6)">Инв. № дубл.</text>
<text x="20.6" y="231.8" transform="rotate(-90 20.6 231.8)">Взам. инв. №</text>
<text x="369.9" y="256.9">Лит.</text>
<text x="383.6" y="256.9">Масса</text>
<text x="398.2" y="256.9">Масштаб</text>
<text x="20.6" y="261.4" transform="rotate(-90 20.6 261.4)">Подп. и дата</text>
<text x="254.7" y="261.8">№ докум.</text>
<text x="276.5" y="261.8">Подп.</text>
<text x="234.5" y="266.7">Разраб.</text>
<text x="234.5" y="271.6">Пров.</text>
<text x="234.5" y="276.5">Т.контр.</text>
<text x="367.7" y="276.5">Лист</text>
<text x="388.4" y="276.5">Листов</text>
<text x="408.2" y="276.5">1</text>
<text x="234.5" y="286.3">Н.контр.</text>
<text x="20.6" y="289.9" transform="rotate(-90 20.6 289.9)">Инв. № подл.</text>
<text x="234.5" y="291.2">Утв.</text>
<text x="307.9" y="296.1">Копировал</text>
<text x="376.4" y="296.1">Формат</text>
<text x="396" y="296.1">A3</text>
</g>
<g font-size="4.5">
<text x="234.6" y="261.8">Изм.</text>
<text x="241.4" y="261.8">Лист</text>
<text x="288.4" y="261.8">Дата</text>
</g>
</svg>
